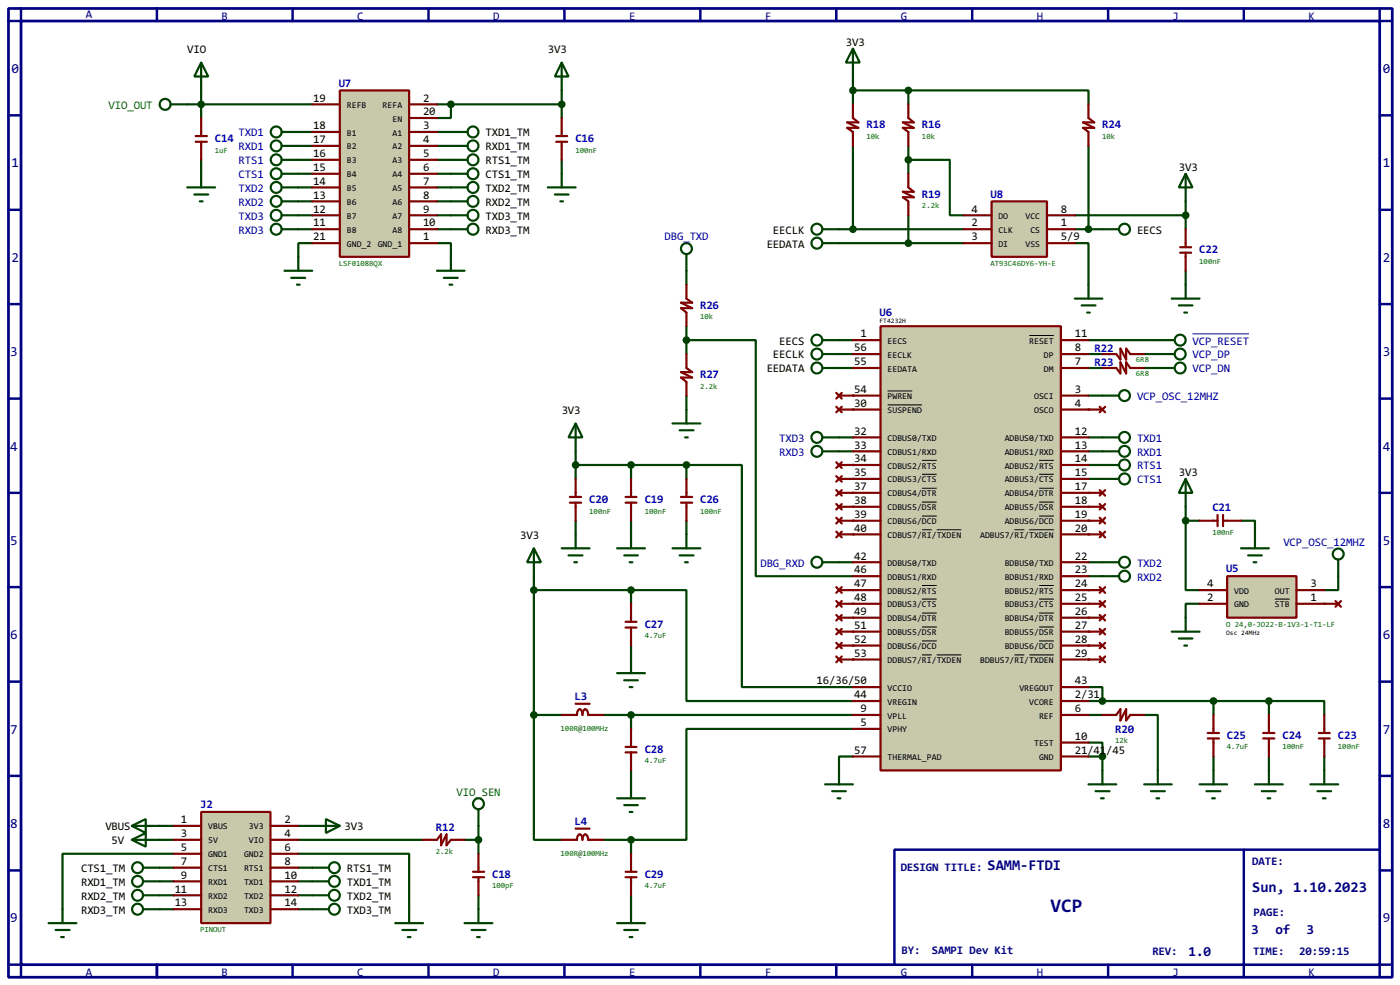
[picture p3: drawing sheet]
<svg xmlns="http://www.w3.org/2000/svg" width="256mm" height="180mm" viewBox="0 0 256 180" stroke-linecap="round" stroke-linejoin="round" font-family="sans-serif">
<path d="M1.6 1.6h253.5v177.3h-253.5zM3.9 3.9h248.9v172.7h-248.9z" fill="none" stroke="#000080" stroke-width=".5"/>
<path d="M3.9 1.6v2.3h-2.3M28.8 1.6v2.3" fill="none" stroke="#000080" stroke-width=".45"/>
<path d="M163.9 155.5h88.9v21.1h-88.9z" fill="#fff" stroke="#000080" stroke-width=".45"/>
<g fill="none" stroke="#000080" stroke-width=".45">
<path d="M53.6 1.6v2.3M78.5 1.6v2.3M103.4 1.6v2.3M128.3 1.6v2.3M153.2 1.6v2.3M178.1 1.6v2.3M203 1.6v2.3M227.9 1.6v2.3M252.8 1.6v2.3h2.3M1.6 21.1h2.3M1.6 38.4h2.3M252.8 21.1h2.3"/>
<path d="M252.8 38.4h2.3M1.6 55.7h2.3M252.8 55.7h2.3M1.6 73h2.3M252.8 73h2.3M1.6 90.2h2.3M252.8 90.2h2.3M1.6 107.5h2.3M252.8 107.5h2.3M1.6 124.8h2.3M252.8 124.8h2.3M1.6 142h2.3"/>
<path d="M1.6 159.3h2.3M227.9 155.5v23.4M252.8 142h2.3M252.8 159.3h2.3M1.6 176.6h2.3v2.3M28.8 176.6v2.3M53.6 176.6v2.3M78.5 176.6v2.3M103.4 176.6v2.3M128.3 176.6v2.3M153.2 176.6v2.3M178.1 176.6v2.3"/>
<path d="M203 176.6v2.3M255.1 176.6h-2.3v2.3"/>
</g>
<g fill="none" stroke="#004000" stroke-width=".4">
<path d="M105.5 95.3v2.5M115.6 87.7v-2.6h10.2v2.6M115.6 95.3v2.5M125.8 95.3v2.5M227.4 95.3h2.5v2.5M97.8 108h17.8v2.5M97.8 105.5v25.4M115.6 118.2v2.5M97.8 130.9v22.8h5.1M97.8 130.9h5.1M110.5 130.9h5.1v2.5M202 138.5v2.5"/>
<path d="M202 128.3h30.5M209.6 130.9h2.5v10.1M222.3 128.3v2.6M222.3 138.5v2.5M232.5 128.3h10.1v2.6M232.5 128.3v2.6M232.5 138.5v2.5M242.6 138.5v2.5M110.5 153.7h5.1v2.6M115.6 141v2.6M115.6 163.9v2.5"/>
</g>
<circle cx="242.6" cy="110.5" r=".2" fill="#004000"/>
<g fill="none" stroke="#004000" stroke-width=".4">
<path d="M34.3 19.1h22.9M36.9 16.6v5M80.1 19.1h22.8M82.6 19.1v2.5h-2.5M102.9 16.6v5M156.3 14v5.1M156.3 16.6h10.1M166.4 16.6h33v2.5M166.4 16.6v2.5M36.9 29.3v2.5M54.7 24.2h2.5M54.7 26.7h2.5"/>
<path d="M54.7 29.3h2.5M54.7 31.8h2.5M54.7 34.3h2.5M54.7 36.9h2.5M54.7 39.4h2.5M80.1 24.2h2.5M80.1 26.7h2.5M80.1 29.3h2.5M80.1 31.8h2.5M80.1 34.3h2.5M80.1 36.9h2.5M80.1 39.4h2.5"/>
<path d="M102.9 29.3v2.5M156.3 26.7v15.3M166.4 29.3h7.6v10.1h2.6M166.4 26.7v5.1M166.4 39.4v5.1M196.9 39.4h20.3M199.4 26.7v15.3M217.2 36.9v5.1M54.7 42h2.5M57.2 44.5h-2.5v2.5M80.1 44.5h2.5v2.5M80.1 42h2.5"/>
<path d="M125.8 49.6v2.5M125.8 59.7v5.1M153.7 42h22.9M153.7 44.5h22.9M196.9 44.5h2.5v7.6M196.9 42h5.1M217.2 49.6v2.5M125.8 72.4v2.6M153.7 62.3h2.6M199.4 72.4h2.6M209.6 64.8h2.5M209.6 67.4h2.5"/>
<path d="M105.5 85.1h10.1M105.5 82.6v5.1M217.2 95.3v12.7h2.6M217.2 95.3h2.6M217.2 92.8v2.5M219.8 110.5h-2.6v2.6M245.2 105.5v2.5h-2.6M199.4 128.3h2.6M29.3 151.2h2.5M29.3 153.7h2.5M29.3 158.8h2.5M31.8 156.3h-20.3v10.1"/>
<path d="M54.7 156.3h20.3v10.1M54.7 151.2h2.5M54.7 153.7h22.8M54.7 158.8h2.5M85.1 153.7h2.6M87.7 151.2v5.1M29.3 163.9h2.5M29.3 166.4h2.5M29.3 161.3h2.5M54.7 163.9h2.5M54.7 166.4h2.5M54.7 161.3h2.5"/>
<path d="M87.7 163.9v2.5"/>
</g>
<circle cx="199.4" cy="75" r=".2" fill="#004000"/>
<path d="M199.4 67.4h2.6M199.4 64.8h2.6M199.4 62.3h12.7M125.8 85.1h10.1v40.7h20.4M199.4 80.1h2.6M199.4 82.6h2.6M199.4 85.1h2.6M199.4 87.7h2.6M115.6 130.9h40.7M156.3 133.4h-30.5v20.3h-10.2M199.4 135.9h2.6v2.6M199.4 130.9h2.6" fill="none" stroke="#004000" stroke-width=".4"/>
<g fill="#004000">
<circle cx="199.4" cy="90.2" r=".2"/>
<circle cx="199.4" cy="92.8" r=".2"/>
<circle cx="199.4" cy="95.3" r=".2"/>
<circle cx="199.4" cy="97.8" r=".2"/>
</g>
<path d="M199.4 102.9h2.6M199.4 105.5h2.6M199.4 138.5h2.6" fill="none" stroke="#004000" stroke-width=".4"/>
<g fill="#004000">
<circle cx="199.4" cy="108" r=".2"/>
<circle cx="199.4" cy="110.5" r=".2"/>
<circle cx="199.4" cy="113.1" r=".2"/>
<circle cx="199.4" cy="115.6" r=".2"/>
<circle cx="199.4" cy="118.2" r=".2"/>
</g>
<path d="M153.7 102.9h2.6" fill="none" stroke="#004000" stroke-width=".4"/>
<g fill="#004000">
<circle cx="156.3" cy="97.8" r=".2"/>
<circle cx="156.3" cy="95.3" r=".2"/>
<circle cx="156.3" cy="92.8" r=".2"/>
<circle cx="156.3" cy="90.2" r=".2"/>
<circle cx="156.3" cy="87.7" r=".2"/>
<circle cx="156.3" cy="85.1" r=".2"/>
</g>
<path d="M153.7 82.6h2.6M153.7 80.1h2.6" fill="none" stroke="#004000" stroke-width=".4"/>
<g fill="#004000">
<circle cx="156.3" cy="75" r=".2"/>
<circle cx="199.4" cy="120.7" r=".2"/>
</g>
<path d="M153.7 64.8h2.6M153.7 67.4h2.6M156.3 138.5h-2.6v2.5" fill="none" stroke="#004000" stroke-width=".4"/>
<g fill="#004000">
<circle cx="156.3" cy="72.4" r=".2"/>
<circle cx="156.3" cy="120.7" r=".2"/>
<circle cx="156.3" cy="118.2" r=".2"/>
<circle cx="156.3" cy="115.6" r=".2"/>
<circle cx="156.3" cy="113.1" r=".2"/>
<circle cx="156.3" cy="110.5" r=".2"/>
<circle cx="156.3" cy="108" r=".2"/>
</g>
<g fill="none" stroke="#004000" stroke-width=".4">
<path d="M156.3 8.9l1.2 2.6h-2.5zM156.3 8.9v5.1M150.7 42h3M150.7 44.5h3M202 42h3M125.8 62.3h12.7v43.2h17.8M150.7 62.3h3M150.7 64.8h3M150.7 67.4h3M202 72.4h3M212.1 64.8h3.1M212.1 67.4h3.1"/>
<path d="M105.5 97.8v2.6M115.6 97.8v2.6M125.8 97.8v2.6M150.7 80.1h3M150.7 82.6h3M202 80.1h3M202 82.6h3M202 85.1h3M202 87.7h3M217.2 87.7l1.3 2.5h-2.5zM217.2 87.7v5.1M229.9 97.8v2.6"/>
<path d="M97.8 100.4l1.3 2.5h-2.5zM97.8 100.4v5.1M102.9 100.4h5.1M104.2 101.7h2.5M105.2 102.9h.5M113.1 100.4h5.1M114.4 101.7h2.5M115.4 102.9h.5M115.6 108h10.2v20.3h30.5M123.2 100.4h5.1M124.5 101.7h2.6M125.5 102.9h.5"/>
<path d="M202 102.9h3M202 105.5h3M214.7 115.6h5.1M216 116.9h2.5M217 118.2h.5M217.2 113.1v2.5M227.4 100.4h5.1M228.7 101.7h2.5M229.7 102.9h.5M113.1 123.2h5.1M114.4 124.5h2.5M115.4 125.8h.5"/>
<path d="M115.6 120.7v2.5M199.4 125.8h2.6v2.5M113.1 146.1h5.1M114.4 147.4h2.5M115.4 148.6h.5M115.6 143.6v2.5M151.2 143.6h5.1M152.5 144.8h2.5M153.5 146.1h.5M153.7 141v2.6M199.4 143.6h5.1M200.7 144.8h2.6"/>
<path d="M201.7 146.1h.5M202 141v2.6M209.6 143.6h5.1M210.9 144.8h2.5M211.9 146.1h.5M212.1 141v2.6M219.8 143.6h5M221 144.8h2.6M222.1 146.1h.5M222.3 141v2.6M229.9 143.6h5.1M231.2 144.8h2.5"/>
<path d="M232.2 146.1h.5M232.5 141v2.6M240.1 143.6h5.1M241.4 144.8h2.5M242.4 146.1h.5M242.6 141v2.6M113.1 169h5.1M114.4 170.2h2.5M115.4 171.5h.5M115.6 166.4v2.6"/>
<circle cx="149.6" cy="42" r="1"/>
<circle cx="149.6" cy="44.5" r="1"/>
<circle cx="206" cy="42" r="1"/>
<circle cx="149.6" cy="64.8" r="1"/>
<circle cx="149.6" cy="62.3" r="1"/>
<circle cx="149.6" cy="67.4" r="1"/>
<circle cx="206" cy="72.4" r="1"/>
<circle cx="216.2" cy="64.8" r="1"/>
<circle cx="216.2" cy="67.4" r="1"/>
<circle cx="149.6" cy="82.6" r="1"/>
<circle cx="149.6" cy="80.1" r="1"/>
<circle cx="206" cy="82.6" r="1"/>
<circle cx="206" cy="87.7" r="1"/>
<circle cx="206" cy="80.1" r="1"/>
<circle cx="206" cy="85.1" r="1"/>
<circle cx="206" cy="102.9" r="1"/>
<circle cx="206" cy="105.5" r="1"/>
</g>
<g fill="none" stroke="#800000" stroke-width=".4">
<path d="M166.4 19.1v2.5l1 .8h-2l2 1h-2l1 .8v2.5M166.4 31.8v2.5l1 .8h-2l2 1h-2l1 .8v2.5M153.2 74.5l1 1M153.7 75h2.6M154.2 74.5l-1 1M199.4 75h2.6M201.5 74.5l1 1M202.5 74.5l-1 1M104.4 91h2.1M104.4 92h2.1M105.5 87.7v3.3M105.5 92v3.3"/>
<path d="M114.6 91h2M114.6 92h2M115.6 87.7v3.3M115.6 92v3.3M124.8 91h2M124.8 92h2M125.8 87.7v3.3M125.8 92v3.3M153.2 84.6l1 1.1M153.2 87.2l1 1M153.2 89.7l1 1M153.2 92.3l1 1"/>
<path d="M153.2 94.8l1 1M153.2 97.3l1 1.1M153.7 85.1h2.6M153.7 87.7h2.6M153.7 90.2h2.6M153.7 92.8h2.6M153.7 95.3h2.6M153.7 97.8h2.6M154.2 84.6l-1 1.1M154.2 87.2l-1 1M154.2 89.7l-1 1M154.2 92.3l-1 1"/>
<path d="M154.2 94.8l-1 1M154.2 97.3l-1 1.1M199.4 90.2h2.6M199.4 92.8h2.6M199.4 95.3h2.6M199.4 97.8h2.6M201.5 89.7l1 1M201.5 92.3l1 1M201.5 94.8l1 1M201.5 97.3l1 1.1M202.5 89.7l-1 1M202.5 92.3l-1 1"/>
<path d="M202.5 94.8l-1 1M202.5 97.3l-1 1.1M219.8 95.3h3.3M223.1 94.3v2M224.1 95.3h3.3M224.1 94.3v2M114.6 113.8h2M114.6 114.9h2M115.6 110.5v3.3M115.6 114.9v3.3M153.2 107.5l1 1M153.2 110l1 1.1"/>
<path d="M153.2 115.1l1 1M153.2 117.7l1 1M153.7 108h2.6M153.7 110.5h2.6M153.7 115.6h2.6M153.7 118.2h2.6M154.2 107.5l-1 1M154.2 110l-1 1.1M154.2 115.1l-1 1M154.2 117.7l-1 1M199.4 108h2.6M199.4 110.5h2.6"/>
<path d="M199.4 115.6h2.6M199.4 118.2h2.6M199.4 113.1h2.6M201.5 112.6l1 1M201.5 115.1l1 1M201.5 117.7l1 1M201.5 107.5l1 1M201.5 110l1 1.1M202.5 112.6l-1 1M202.5 115.1l-1 1M202.5 117.7l-1 1M202.5 107.5l-1 1"/>
<path d="M202.5 110l-1 1.1M242.6 110.5h2.6M244.7 110l1 1.1M245.7 110l-1 1.1M102.9 130.9h2.8a.9 .9 0 0 1 .5-1.1 .9 .9 0 0 1 .5 1.1 .96 .96 0 0 1 .5-1.1 .92 .92 0 0 1 .6 1.1h2.7M105.5 128.8h2.5M114.6 136.7h2M114.6 137.7h2M115.6 133.4v3.3M115.6 137.7v3.3M153.2 120.2l1 1M153.7 120.7h2.6"/>
<path d="M154.2 120.2l-1 1M199.4 120.7h2.6M201.5 120.2l1 1M202 130.9h2.5l.8-1.1v2.1l1-2.1v2.1l.8-1h2.5M202.5 120.2l-1 1M221.3 134.2h2M221.3 135.2h2M222.3 130.9v3.3M222.3 135.2v3.3M231.4 134.2h2.1M231.4 135.2h2.1M232.5 130.9v3.3"/>
<path d="M232.5 135.2v3.3M241.6 134.2h2M241.6 135.2h2M242.6 130.9v3.3M242.6 135.2v3.3M102.9 153.7h2.8a.87 .87 0 0 1 .5-1 .87 .87 0 0 1 .5 1 .93 .93 0 0 1 .5-1 .89 .89 0 0 1 .6 1h2.7M105.5 151.7h2.5M114.6 159.6h2M115.6 156.3v3.3M114.6 160.6h2M115.6 160.6v3.3"/>
</g>
<g fill="#004000" stroke="#004000" stroke-width=".4">
<circle cx="201.9" cy="138.5" r=".5"/>
<circle cx="201.9" cy="128.3" r=".5"/>
<circle cx="222.3" cy="128.3" r=".5"/>
<circle cx="232.4" cy="128.3" r=".5"/>
<circle cx="125.7" cy="85.1" r=".5"/>
<circle cx="97.8" cy="130.9" r=".5"/>
<circle cx="115.6" cy="108" r=".5"/>
<circle cx="115.6" cy="130.9" r=".5"/>
<circle cx="115.6" cy="153.7" r=".5"/>
<circle cx="97.8" cy="108" r=".5"/>
<circle cx="115.6" cy="85.1" r=".5"/>
</g>
<path d="M224.8 105.5h12.7v7.6h-12.7z" fill-rule="evenodd" fill="#c8c8aa" stroke="#800000" stroke-width=".4"/>
<path d="M202 64.8h2.5l.8 1v-2l1 2v-2l.8 1h2.5M202 67.4h2.5l.8 1v-2.1l1 2.1v-2.1l.8 1.1h2.5M219.8 110.5h5M219.8 108h5M237.5 110.5h5.1M237.5 108h5.1M86.7 159.6h2M87.7 156.3v3.3M86.7 160.6h2M87.7 160.6v3.3" fill="none" stroke="#800000" stroke-width=".4"/>
<path d="M233.6 109.7h2.7" fill="none" stroke="#000" stroke-width=".18"/>
<g fill="none" stroke="#004000" stroke-width=".4">
<path d="M51.6 39.4h3.1M51.6 24.2h3.1M51.6 26.7h3.1M51.6 34.3h3.1M51.6 36.9h3.1M51.6 29.3h3.1M51.6 31.8h3.1M82.6 39.4h3.1M82.6 24.2h3.1M82.6 26.7h3.1M82.6 34.3h3.1M82.6 36.9h3.1"/>
<path d="M82.6 29.3h3.1M82.6 31.8h3.1M51.6 42h3.1M80.1 49.6h5M81.3 50.9h2.6M82.4 52.1h.5M82.6 47v2.6M82.6 42h3.1M125.8 46.5v3.1M150.7 102.9h3M245.2 102.4v3.1M24.2 153.7l2.5-1.2v2.5z"/>
<path d="M24.2 151.2l2.5-1.3v2.6zM24.2 153.7h5.1M24.2 151.2h5.1M26.2 158.8h3.1M57.2 151.2h5.1M57.2 158.8h3.1M59.7 149.9l2.6 1.3-2.6 1.3zM87.7 148.1v3.1M8.9 169h5.1M10.2 170.2h2.6M11.2 171.5h.5M11.5 166.4v2.6"/>
<path d="M26.2 166.4h3.1M26.2 163.9h3.1M26.2 161.3h3.1M57.2 166.4h3.1M57.2 163.9h3.1M57.2 161.3h3.1M72.4 169h5.1M73.7 170.2h2.6M74.7 171.5h.5M75 166.4v2.6M85.1 169h5.1M86.4 170.2h2.6"/>
<path d="M87.4 171.5h.5M87.7 166.4v2.6"/>
<circle cx="50.6" cy="31.8" r="1"/>
<circle cx="50.6" cy="34.3" r="1"/>
<circle cx="50.6" cy="26.7" r="1"/>
<circle cx="50.6" cy="29.3" r="1"/>
<circle cx="50.6" cy="39.4" r="1"/>
<circle cx="50.6" cy="36.9" r="1"/>
<circle cx="50.6" cy="24.2" r="1"/>
<circle cx="86.6" cy="36.9" r="1"/>
<circle cx="86.6" cy="31.8" r="1"/>
<circle cx="86.6" cy="39.4" r="1"/>
<circle cx="86.6" cy="26.7" r="1"/>
<circle cx="86.6" cy="29.3" r="1"/>
<circle cx="86.6" cy="34.3" r="1"/>
<circle cx="86.6" cy="24.2" r="1"/>
<circle cx="50.6" cy="42" r="1"/>
<circle cx="86.6" cy="42" r="1"/>
<circle cx="125.7" cy="45.5" r="1"/>
<circle cx="149.6" cy="102.9" r="1"/>
<circle cx="245.1" cy="101.4" r="1"/>
<circle cx="25.2" cy="158.8" r="1"/>
<circle cx="61.2" cy="158.8" r="1"/>
<circle cx="87.6" cy="147.1" r="1"/>
<circle cx="25.2" cy="163.9" r="1"/>
<circle cx="25.2" cy="166.4" r="1"/>
<circle cx="25.2" cy="161.3" r="1"/>
<circle cx="61.2" cy="163.9" r="1"/>
<circle cx="61.2" cy="166.4" r="1"/>
<circle cx="61.2" cy="161.3" r="1"/>
</g>
<circle cx="217.2" cy="95.3" r=".5" fill="#004000" stroke="#004000" stroke-width=".4"/>
<path d="M36.9 148.6h12.7v20.4h-12.7z" fill="#c8c8aa" stroke="#800000" stroke-width=".4"/>
<g fill="none" stroke="#800000" stroke-width=".4">
<path d="M35.9 24.9h2M35.9 26h2M36.9 21.6v3.3M36.9 26v3.3M31.8 151.2h5.1M31.8 156.3h5.1M31.8 153.7h5.1M31.8 158.8h5.1M49.6 151.2h5.1M49.6 156.3h5.1M49.6 153.7h5.1M49.6 158.8h5.1"/>
<path d="M31.8 163.9h5.1M31.8 166.4h5.1M31.8 161.3h5.1M49.6 163.9h5.1M49.6 166.4h5.1M49.6 161.3h5.1"/>
</g>
<g fill="none" stroke="#004000" stroke-width=".4">
<path d="M31.3 19.1h3M36.9 11.5l1.3 2.5h-2.6zM36.9 11.5v5.1M34.3 34.3h5.1M35.6 35.6h2.6M36.6 36.9h.5M36.9 31.8v2.5M52.1 49.6h5.1M53.4 50.9h2.5M54.4 52.1h.5M54.7 47v2.6M105.5 77.5l1.2 2.6h-2.5z"/>
<path d="M105.5 77.5v5.1"/>
<circle cx="30.2" cy="19.1" r="1"/>
</g>
<g fill="#004000" stroke="#004000" stroke-width=".4">
<circle cx="105.4" cy="85.1" r=".5"/>
<circle cx="36.8" cy="19.1" r=".5"/>
</g>
<path d="M62.3 16.6h12.7v30.4h-12.7z" fill-rule="evenodd" fill="#c8c8aa" stroke="#800000" stroke-width=".4"/>
<g fill="none" stroke="#800000" stroke-width=".4">
<path d="M57.2 19.1h5.1M75 19.1h5.1M57.2 24.2h5.1M57.2 26.7h5.1M57.2 29.3h5.1M57.2 31.8h5.1M57.2 34.3h5.1M57.2 36.9h5.1M57.2 39.4h5.1M75 24.2h5.1M75 26.7h5.1M75 29.3h5.1"/>
<path d="M75 31.8h5.1M75 34.3h5.1M75 36.9h5.1M75 39.4h5.1M75 21.6h5.1M101.9 24.9h2M101.9 26h2M102.9 21.6v3.3M102.9 26v3.3M57.2 44.5h5.1M57.2 42h5.1M75 44.5h5.1"/>
<path d="M75 42h5.1"/>
</g>
<path d="M102.9 11.5l1.3 2.5h-2.5zM102.9 11.5v5.1M100.4 34.3h5.1M101.7 35.6h2.5M102.7 36.9h.5M102.9 31.8v2.5" fill="none" stroke="#004000" stroke-width=".4"/>
<g fill="#004000" stroke="#004000" stroke-width=".4">
<circle cx="102.9" cy="19.1" r=".5"/>
<circle cx="82.6" cy="19.1" r=".5"/>
</g>
<path d="M181.7 36.9h10.1v10.1h-10.1z" fill-rule="evenodd" fill="#c8c8aa" stroke="#800000" stroke-width=".4"/>
<g fill="none" stroke="#800000" stroke-width=".4">
<path d="M156.3 19.1v2.5l1 .8h-2.1l2.1 1h-2.1l1.1 .8v2.5M199.4 19.1v2.5l1.1 .8h-2.1l2.1 1h-2.1l1 .8v2.5M176.6 39.4h5.1M191.8 39.4h5.1M125.8 52.1v2.6l1 .7h-2l2 1h-2l1 .8v2.5M176.6 44.5h5.1M176.6 42h5.1M191.8 44.5h5.1M191.8 42h5.1M216.2 45.3h2M216.2 46.3h2M217.2 42v3.3"/>
<path d="M217.2 46.3v3.3M125.8 64.8v2.6l1 .7h-2l2 1h-2l1 .8v2.5M153.2 71.9l1 1.1M153.7 72.4h2.6M154.2 71.9l-1 1.1M153.2 112.6l1 1M153.7 113.1h2.6M154.2 112.6l-1 1M77.5 153.7h2.6l.7-1v2l1-2v2l.8-1h2.5"/>
</g>
<g fill="none" stroke="#004000" stroke-width=".4">
<path d="M217.2 31.8l1.3 2.5h-2.5zM217.2 31.8v5.1M196.9 54.7h5.1M198.2 55.9h2.5M199.2 57.2h.5M199.4 52.1v2.6M214.7 54.7h5.1M216 55.9h2.5M217 57.2h.5M217.2 52.1v2.6M123.2 77.5h5.1M124.5 78.8h2.6"/>
<path d="M125.8 75v2.5M212.1 62.3h3.1M125.5 80.1h.5"/>
<circle cx="216.2" cy="62.3" r="1"/>
</g>
<g fill="#004000" stroke="#004000" stroke-width=".4">
<circle cx="217.2" cy="39.4" r=".5"/>
<circle cx="199.4" cy="42" r=".5"/>
<circle cx="166.4" cy="29.3" r=".5"/>
<circle cx="166.4" cy="44.5" r=".5"/>
<circle cx="156.2" cy="42" r=".5"/>
<circle cx="166.4" cy="16.6" r=".5"/>
<circle cx="156.2" cy="16.6" r=".5"/>
<circle cx="87.6" cy="153.7" r=".5"/>
<circle cx="125.7" cy="62.3" r=".5"/>
</g>
<path d="M218.5 61.1h10.3" fill="none" stroke="#0000c0" stroke-width=".18"/>
<path d="M161.3 59.7h33.1v81.3h-33.1z" fill="#c8c8aa" stroke="#800000" stroke-width=".4"/>
<g fill="none" stroke="#800000" stroke-width=".4">
<path d="M156.3 62.3h5M156.3 72.4h5M156.3 75h5M156.3 67.4h5M156.3 64.8h5M194.4 62.3h5M194.4 72.4h5M194.4 75h5M194.4 67.4h5M194.4 64.8h5M156.3 80.1h5M156.3 82.6h5"/>
<path d="M156.3 85.1h5M156.3 87.7h5M156.3 90.2h5M156.3 92.8h5M156.3 95.3h5M156.3 97.8h5M194.4 80.1h5M194.4 82.6h5M194.4 85.1h5M194.4 87.7h5M194.4 90.2h5M194.4 92.8h5"/>
<path d="M194.4 95.3h5M194.4 97.8h5M156.3 102.9h5M156.3 105.5h5M156.3 108h5M156.3 110.5h5M156.3 113.1h5M156.3 115.6h5M156.3 118.2h5M194.4 102.9h5M194.4 105.5h5M194.4 108h5"/>
<path d="M194.4 110.5h5M194.4 113.1h5M194.4 115.6h5M194.4 118.2h5M156.3 128.3h5M156.3 133.4h5M156.3 130.9h5M156.3 125.8h5M156.3 138.5h5M156.3 120.7h5M194.4 128.3h5M194.4 130.9h5"/>
<path d="M194.4 135.9h5M194.4 125.8h5M194.4 138.5h5M194.4 120.7h5"/>
</g>
<g fill="none" stroke="#000" stroke-width=".18">
<path d="M162.6 74.1h6.3M162.6 71.6h4.5M188.6 61.4h4.5M168.9 84.3h2.7M168.9 86.8h2.7M168.9 89.4h2.7M168.9 91.9h2.7M168.9 94.5h2.7M168.9 97h1.8M171.6 97h4.5M185.9 97h1.8M188.6 97h4.5"/>
<path d="M190.4 84.3h2.7M190.4 86.8h2.7M190.4 89.4h2.7M190.4 91.9h2.7M190.4 94.5h2.7M168.9 107.2h2.7M168.9 109.7h2.7M168.9 112.2h2.7M168.9 114.8h2.7M168.9 117.3h2.7M168.9 119.9h1.8M171.6 119.9h4.5"/>
<path d="M185.9 119.9h1.8M188.6 119.9h4.5M190.4 107.2h2.7M190.4 109.7h2.7M190.4 112.2h2.7M190.4 114.8h2.7M190.4 117.3h2.7"/>
</g>
<text font-size="4.2" fill="#000080" x="192.5" y="167">VCP</text>
<g font-size="3.2" fill="#000080">
<text x="180.9" y="159.3">SAMM-FTDI</text>
<text x="229.4" y="163.2">Sun, 1.10.2023</text>
</g>
<g font-size="3" fill="#000080">
<text x="2.1" y="13.4">0</text>
<text x="253.4" y="13.4">0</text>
<text x="2.1" y="30.7">1</text>
<text x="253.4" y="30.7">1</text>
<text x="2.1" y="47.9">2</text>
<text x="253.4" y="47.9">2</text>
<text x="1.9" y="65.2">3</text>
<text x="253.4" y="65.2">3</text>
<text x="1.9" y="82.5">4</text>
<text x="253.4" y="82.5">4</text>
<text x="1.9" y="99.8">5</text>
<text x="253.4" y="99.8">5</text>
<text x="1.9" y="117">6</text>
<text x="253.4" y="117">6</text>
<text x="1.9" y="134.3">7</text>
<text x="253.4" y="134.3">7</text>
<text x="1.9" y="151.6">8</text>
<text x="253.4" y="151.6">8</text>
<text x="1.9" y="168.8">9</text>
<text x="229.2" y="170.9">3</text>
<text x="233.7" y="170.9">of</text>
<text x="239.4" y="170.9">3</text>
<text x="253.4" y="168.8">9</text>
<text x="217.8" y="174.9">1.0</text>
</g>
<g font-size="2.5" fill="#000080">
<text x="15.7" y="3.4">A</text>
<text x="40.6" y="3.6">B</text>
<text x="65.5" y="3.6">C</text>
<text x="90.4" y="3.6">D</text>
<text x="115.3" y="3.6">E</text>
<text x="140.2" y="3.6">F</text>
<text x="165.1" y="3.6">G</text>
<text x="190" y="3.6">H</text>
<text x="214.8" y="3.6">J</text>
<text x="239.7" y="3.6">K</text>
<text x="165" y="159.4">DESIGN TITLE:</text>
<text x="229.4" y="158.3">DATE:</text>
<text x="229.7" y="167.7">PAGE:</text>
<text x="15.7" y="178.7">A</text>
<text x="40.6" y="178.7">B</text>
<text x="65.5" y="178.7">C</text>
<text x="90.4" y="178.7">D</text>
<text x="115.3" y="178.7">E</text>
<text x="140.2" y="178.7">F</text>
<text x="165.1" y="178.7">G</text>
<text x="165.2" y="174.6">BY:</text>
<text x="170.7" y="174.6">SAMPI Dev Kit</text>
<text x="190" y="178.7">H</text>
<text x="211.1" y="174.8">REV:</text>
<text x="214.8" y="178.7">J</text>
<text x="229.6" y="174.8">TIME:</text>
<text x="238" y="174.8">20:59:15</text>
<text x="239.7" y="178.7">K</text>
</g>
<g font-size="2.5">
<text x="34.3" y="9.7">VIO</text>
<text x="100.4" y="9.7">3V3</text>
<text x="155" y="8.5">3V3</text>
<text x="57.4" y="23.6">18</text>
<text x="57.4" y="18.6">19</text>
<text x="77.5" y="18.6">2</text>
<text x="77.5" y="23.6">3</text>
<text x="77.5" y="21.1">20</text>
<text x="57.4" y="28.8">16</text>
<text x="57.4" y="26.2">17</text>
<text x="77.5" y="26.2">4</text>
<text x="77.5" y="28.8">5</text>
<text x="89" y="27.5">RXD1_TM</text>
<text x="89" y="25">TXD1_TM</text>
<text x="57.4" y="33.8">14</text>
<text x="57.4" y="31.3">15</text>
<text x="77.5" y="31.3">6</text>
<text x="77.5" y="33.8">7</text>
<text x="89" y="32.6">CTS1_TM</text>
<text x="89" y="35.1">TXD2_TM</text>
<text x="89" y="30">RTS1_TM</text>
<text x="216" y="31.3">3V3</text>
<text x="57.4" y="41.5">11</text>
<text x="57.4" y="38.9">12</text>
<text x="57.4" y="36.3">13</text>
<text x="77.5" y="36.3">8</text>
<text x="77.5" y="38.9">9</text>
<text x="77.5" y="41.5">10</text>
<text x="89" y="37.7">RXD2_TM</text>
<text x="89" y="40.2">TXD3_TM</text>
<text x="178" y="38.9">4</text>
<text x="178" y="41.5">2</text>
<text x="194.4" y="38.9">8</text>
<text x="194.4" y="41.5">1</text>
<text x="57.4" y="44">21</text>
<text x="77.5" y="44">1</text>
<text x="89" y="42.7">RXD3_TM</text>
<text x="140.5" y="45.3">EEDATA</text>
<text x="141.6" y="42.7">EECLK</text>
<text x="178" y="44">3</text>
<text x="194.4" y="44">5/9</text>
<text x="208.3" y="42.7">EECS</text>
<text x="141.6" y="65.6">EECLK</text>
<text x="142.8" y="63.1">EECS</text>
<text x="156.5" y="64.3">56</text>
<text x="157.7" y="61.7">1</text>
<text x="196.9" y="64.3">8</text>
<text x="196.9" y="61.7">11</text>
<text x="140.5" y="68.1">EEDATA</text>
<text x="156.5" y="66.9">55</text>
<text x="156.5" y="71.9">54</text>
<text x="196.9" y="71.9">3</text>
<text x="196.9" y="66.9">7</text>
<text x="102.9" y="75.8">3V3</text>
<text x="156.5" y="74.4">30</text>
<text x="196.9" y="74.4">4</text>
<text x="156.5" y="82.1">33</text>
<text x="156.5" y="79.6">32</text>
<text x="196.9" y="79.6">12</text>
<text x="196.9" y="82.1">13</text>
<text x="156.5" y="89.7">37</text>
<text x="156.5" y="87.1">35</text>
<text x="156.5" y="84.6">34</text>
<text x="196.9" y="84.6">14</text>
<text x="196.9" y="87.1">15</text>
<text x="196.9" y="89.7">17</text>
<text x="216" y="87.2">3V3</text>
<text x="156.5" y="94.8">39</text>
<text x="156.5" y="92.3">38</text>
<text x="196.9" y="92.3">18</text>
<text x="196.9" y="94.8">19</text>
<text x="95.3" y="98.6">3V3</text>
<text x="156.5" y="97.3">40</text>
<text x="196.9" y="97.3">20</text>
<text x="156.5" y="102.4">42</text>
<text x="156.5" y="107.5">47</text>
<text x="156.5" y="105">46</text>
<text x="196.9" y="102.4">22</text>
<text x="196.9" y="105">23</text>
<text x="196.9" y="107.5">24</text>
<text x="221.2" y="107.5">4</text>
<text x="240.1" y="107.5">3</text>
<text x="156.5" y="112.6">49</text>
<text x="156.5" y="110">48</text>
<text x="196.9" y="110">25</text>
<text x="196.9" y="112.6">26</text>
<text x="221.2" y="110">2</text>
<text x="240.1" y="110">1</text>
<text x="156.5" y="117.7">52</text>
<text x="156.5" y="115.1">51</text>
<text x="196.9" y="115.1">27</text>
<text x="196.9" y="117.7">28</text>
<text x="149.6" y="125.3">16/36/50</text>
<text x="156.5" y="120.2">53</text>
<text x="196.9" y="120.2">29</text>
<text x="196.9" y="125.3">43</text>
<text x="156.5" y="127.8">44</text>
<text x="157.7" y="130.4">9</text>
<text x="196.9" y="127.8">2/31</text>
<text x="196.9" y="130.4">6</text>
<text x="156.5" y="138">57</text>
<text x="157.7" y="132.9">5</text>
<text x="196.9" y="135.4">10</text>
<text x="196.9" y="138">21/41</text>
<text x="202.7" y="138">/45</text>
<text x="19.3" y="152">VBUS</text>
<text x="20.5" y="154.5">5V</text>
<text x="33.2" y="155.8">5</text>
<text x="33.2" y="153.2">3</text>
<text x="33.2" y="150.7">1</text>
<text x="52.1" y="150.7">2</text>
<text x="52.1" y="153.2">4</text>
<text x="52.1" y="155.8">6</text>
<text x="63.1" y="152">3V3</text>
<text x="14.9" y="159.6">CTS1_TM</text>
<text x="33.2" y="160.8">9</text>
<text x="33.2" y="158.3">7</text>
<text x="52.1" y="160.8">10</text>
<text x="52.1" y="158.3">8</text>
<text x="63.6" y="159.6">RTS1_TM</text>
<text x="14.9" y="167.2">RXD3_TM</text>
<text x="14.9" y="164.7">RXD2_TM</text>
<text x="14.9" y="162.1">RXD1_TM</text>
<text x="32" y="163.4">11</text>
<text x="32" y="165.9">13</text>
<text x="52.1" y="163.4">12</text>
<text x="52.1" y="165.9">14</text>
<text x="63.6" y="167.2">TXD3_TM</text>
<text x="63.6" y="164.7">TXD2_TM</text>
<text x="63.6" y="162.1">TXD1_TM</text>
</g>
<g font-size="2.5" fill="#0000c0">
<text x="62.1" y="15.9">U7</text>
<text x="158.8" y="23.5">R18</text>
<text x="168.9" y="23.5">R16</text>
<text x="201.9" y="23.5">R24</text>
<text x="39.4" y="26">C14</text>
<text x="43.7" y="25">TXD1</text>
<text x="43.7" y="27.5">RXD1</text>
<text x="105.4" y="26">C16</text>
<text x="43.7" y="35.1">TXD2</text>
<text x="43.7" y="30">RTS1</text>
<text x="43.7" y="32.6">CTS1</text>
<text x="43.7" y="40.2">TXD3</text>
<text x="43.7" y="37.7">RXD2</text>
<text x="168.9" y="36.2">R19</text>
<text x="181.5" y="36.2">U8</text>
<text x="43.7" y="42.7">RXD3</text>
<text x="121.8" y="44">DBG_TXD</text>
<text x="219.7" y="46.4">C22</text>
<text x="128.3" y="56.5">R26</text>
<text x="161.1" y="57.8">U6</text>
<text x="200.5" y="64.4">R22</text>
<text x="218.5" y="65.6">VCP_DP</text>
<text x="218.5" y="63.1">VCP_RESET</text>
<text x="128.3" y="69.2">R27</text>
<text x="200.5" y="66.9">R23</text>
<text x="218.5" y="68.1">VCP_DN</text>
<text x="208.3" y="73.2">VCP_OSC_12MHZ</text>
<text x="142.8" y="80.8">TXD3</text>
<text x="142.8" y="83.4">RXD3</text>
<text x="208.3" y="80.8">TXD1</text>
<text x="208.3" y="83.4">RXD1</text>
<text x="208.3" y="85.9">RTS1</text>
<text x="208.3" y="88.5">CTS1</text>
<text x="107.9" y="92.1">C20</text>
<text x="118.1" y="92.1">C19</text>
<text x="128.3" y="92.1">C26</text>
<text x="222.1" y="93.6">C21</text>
<text x="235.1" y="99.9">VCP_OSC_12MHZ</text>
<text x="139.3" y="103.7">DBG_RXD</text>
<text x="208.3" y="103.7">TXD2</text>
<text x="208.3" y="106.3">RXD2</text>
<text x="224.6" y="104.8">U5</text>
<text x="118.1" y="114.9">C27</text>
<text x="105.3" y="128.1">L3</text>
<text x="118.1" y="137.8">C28</text>
<text x="204.3" y="134.2">R20</text>
<text x="224.8" y="135.3">C25</text>
<text x="235" y="135.3">C24</text>
<text x="245.1" y="135.3">C23</text>
<text x="36.7" y="147.9">J2</text>
<text x="79.9" y="152">R12</text>
<text x="105.3" y="151">L4</text>
<text x="90.2" y="160.7">C18</text>
<text x="118.1" y="160.7">C29</text>
</g>
<g font-size="2.5" fill="#008000">
<text x="19.9" y="19.9">VIO_OUT</text>
<text x="83.7" y="145.6">VIO_SEN</text>
</g>
<g font-size="1.9">
<text x="63.6" y="19.8">REFB</text>
<text x="70.1" y="19.8">REFA</text>
<text x="71.9" y="22.2">EN</text>
<text x="63.6" y="29.9">B3</text>
<text x="63.6" y="27.3">B2</text>
<text x="63.6" y="24.8">B1</text>
<text x="71.9" y="24.8">A1</text>
<text x="71.9" y="27.3">A2</text>
<text x="71.9" y="29.9">A3</text>
<text x="63.6" y="34.9">B5</text>
<text x="63.6" y="32.5">B4</text>
<text x="71.9" y="32.5">A4</text>
<text x="71.9" y="34.9">A5</text>
<text x="63.6" y="40">B7</text>
<text x="63.6" y="37.5">B6</text>
<text x="71.9" y="37.5">A6</text>
<text x="71.9" y="40">A7</text>
<text x="182.9" y="40">DO</text>
<text x="187.9" y="40">VCC</text>
<text x="63.6" y="42.6">B8</text>
<text x="63.6" y="45.2">GND_2 GND_1</text>
<text x="71.9" y="42.6">A8</text>
<text x="182.9" y="45.2">DI</text>
<text x="182.9" y="42.6">CLK</text>
<text x="187.9" y="45.2">VSS</text>
<text x="188.7" y="42.6">CS</text>
<text x="162.6" y="62.9">EECS</text>
<text x="162.6" y="65.5">EECLK</text>
<text x="188.6" y="62.9">RESET</text>
<text x="191.3" y="65.5">DP</text>
<text x="162.6" y="68">EEDATA</text>
<text x="191.3" y="68">DM</text>
<text x="162.6" y="75.6">SUSPEND</text>
<text x="162.6" y="73">PWREN</text>
<text x="189.4" y="73">OSCI</text>
<text x="189.4" y="75.6">OSCO</text>
<text x="162.6" y="83.3">CDBUS1/RXD</text>
<text x="162.6" y="80.7">CDBUS0/TXD</text>
<text x="184.1" y="80.7">ADBUS0/TXD</text>
<text x="184.1" y="83.3">ADBUS1/RXD</text>
<text x="162.6" y="88.3">CDBUS3/CTS</text>
<text x="162.6" y="85.7">CDBUS2/RTS</text>
<text x="184.1" y="85.7">ADBUS2/RTS</text>
<text x="184.1" y="88.3">ADBUS3/CTS</text>
<text x="162.6" y="96">CDBUS6/DCD</text>
<text x="162.6" y="93.4">CDBUS5/DSR</text>
<text x="162.6" y="90.8">CDBUS4/DTR</text>
<text x="184.1" y="90.8">ADBUS4/DTR</text>
<text x="184.1" y="93.4">ADBUS5/DSR</text>
<text x="184.1" y="96">ADBUS6/DCD</text>
<text x="162.6" y="98.5">CDBUS7/RI/TXDEN</text>
<text x="179.6" y="98.5">ADBUS7/RI/TXDEN</text>
<text x="162.6" y="103.6">DDBUS0/TXD</text>
<text x="162.6" y="106.1">DDBUS1/RXD</text>
<text x="184.1" y="103.6">BDBUS0/TXD</text>
<text x="184.1" y="106.1">BDBUS1/RXD</text>
<text x="162.6" y="113.7">DDBUS4/DTR</text>
<text x="162.6" y="111.2">DDBUS3/CTS</text>
<text x="162.6" y="108.7">DDBUS2/RTS</text>
<text x="184.1" y="108.7">BDBUS2/RTS</text>
<text x="184.1" y="111.2">BDBUS3/CTS</text>
<text x="184.1" y="113.7">BDBUS4/DTR</text>
<text x="226.1" y="111.2">GND</text>
<text x="226.1" y="108.7">VDD</text>
<text x="233.6" y="111.2">STB</text>
<text x="233.6" y="108.7">OUT</text>
<text x="162.6" y="118.8">DDBUS6/DCD</text>
<text x="162.6" y="116.3">DDBUS5/DSR</text>
<text x="184.1" y="116.3">BDBUS5/DSR</text>
<text x="184.1" y="118.8">BDBUS6/DCD</text>
<text x="162.6" y="121.4">DDBUS7/RI/TXDEN</text>
<text x="179.6" y="121.4">BDBUS7/RI/TXDEN</text>
<text x="162.6" y="131.5">VPLL</text>
<text x="162.6" y="126.4">VCCIO</text>
<text x="162.6" y="129">VREGIN</text>
<text x="186.8" y="126.4">VREGOUT</text>
<text x="188.6" y="129">VCORE</text>
<text x="190.4" y="131.5">REF</text>
<text x="162.6" y="134.1">VPHY</text>
<text x="189.4" y="136.6">TEST</text>
<text x="162.6" y="139.1">THERMAL_PAD</text>
<text x="190.4" y="139.1">GND</text>
<text x="38.2" y="154.4">5V</text>
<text x="38.2" y="151.8">VBUS</text>
<text x="45.6" y="151.8">3V3</text>
<text x="45.6" y="154.4">VIO</text>
<text x="38.2" y="156.9">GND1</text>
<text x="38.2" y="162">RXD1</text>
<text x="38.2" y="159.5">CTS1</text>
<text x="44.7" y="162">TXD1</text>
<text x="44.7" y="159.5">RTS1</text>
<text x="44.7" y="156.9">GND2</text>
<text x="38.2" y="164.5">RXD2</text>
<text x="38.2" y="167.1">RXD3</text>
<text x="44.7" y="164.5">TXD2</text>
<text x="44.7" y="167.1">TXD3</text>
</g>
<g font-size="1.7" fill="#008000">
<text x="39.4" y="27.9">1uF</text>
<text x="105.4" y="27.9">100nF</text>
<text x="158.8" y="25.4">10k</text>
<text x="168.9" y="25.4">10k</text>
<text x="201.9" y="25.4">10k</text>
<text x="168.9" y="38.1">2.2k</text>
<text x="62.1" y="48.7">LSF0108BQX</text>
<text x="181.5" y="48.7">AT93C46DY6-YH-E</text>
<text x="219.7" y="48.3">100nF</text>
<text x="128.3" y="58.5">10k</text>
<text x="128.3" y="71.2">2.2k</text>
<text x="208.1" y="66.2">6R8</text>
<text x="208.1" y="68.8">6R8</text>
<text x="107.9" y="94">100nF</text>
<text x="118.1" y="94">100nF</text>
<text x="128.3" y="94">100nF</text>
<text x="222.1" y="98">100nF</text>
<text x="118.1" y="116.9">4.7uF</text>
<text x="224.6" y="114.7">O 24,0-JO22-B-1V3-1-T1-LF</text>
<text x="102.7" y="133.8">100R@100MHz</text>
<text x="204.3" y="136.1">12k</text>
<text x="224.8" y="137.2">4.7uF</text>
<text x="235" y="137.2">100nF</text>
<text x="245.1" y="137.2">100nF</text>
<text x="118.1" y="139.7">4.7uF</text>
<text x="79.9" y="156.4">2.2k</text>
<text x="102.7" y="156.6">100R@100MHz</text>
<text x="90.2" y="162.6">100pF</text>
<text x="118.1" y="162.6">4.7uF</text>
<text x="36.7" y="170.6">PINOUT</text>
</g>
<g font-size="1.5">
<text x="161.1" y="59.2">FT4232H</text>
<text x="224.6" y="116.3">Osc 24MHz</text>
</g>
</svg>
